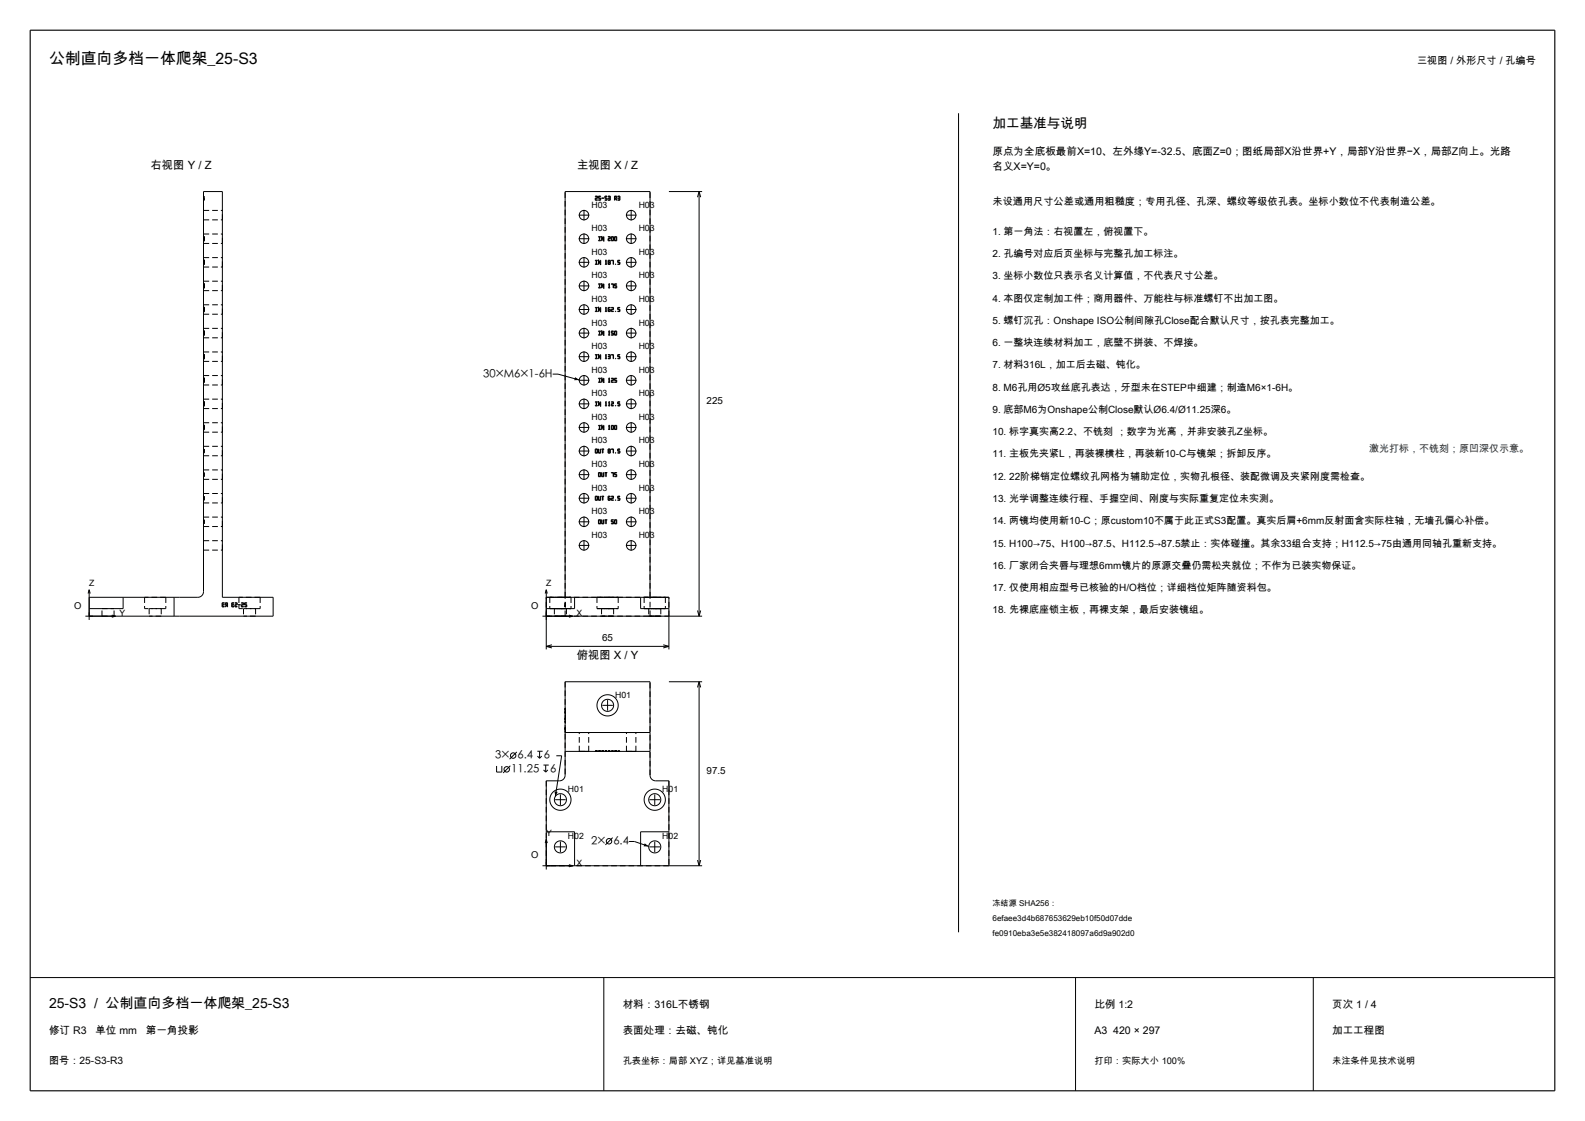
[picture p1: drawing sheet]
<svg xmlns="http://www.w3.org/2000/svg" width="420mm" height="297mm" viewBox="0 0 420 297" stroke-linecap="round" stroke-linejoin="round" font-family="sans-serif">
<path d="M8 8h404v281h-404z" fill="none" stroke="#000" stroke-width=".3"/>
<g fill="none" stroke="#000" stroke-width=".26">
<path d="M254 30v217M153.3 57h2.8M154.7 55.6v2.8M157.7 52h.6v.6h-.5v.3l.5 .2h-.6v-.6h.5v-.5zM158.6 52h.6h-.5v.5h.5v.6h-.6l.5-.2v-.3h-.5zM159.4 52.5l.6 .1zM160.3 52h.6h-.5v.5h.5v.6h-.6l.5-.2v-.3h-.5zM161.1 52h.6v1.1h-.6l.5-.2v-.3h-.5l.5-.1v-.5zM162.8 52h.6v.6h-.3l.3 .5-.4-.5-.2 .5zM162.9 52h.4v.5h-.4zM163 52.4l.1 .1M163.7 52h.6v1.1h-.6l.5-.2v-.3h-.5l.5-.1v-.5z"/>
<path d="M165.9 57h2.7M167.3 55.6v2.8M177.2 50.8h8.8M185.2 50.8v112.4M185.2 50.8l-.4 1.5M185.2 50.8l.5 1.5M153.3 75.7h2.8M153.3 69.5h2.8M153.3 63.3h2.8M154.7 61.9v2.8M154.7 68.1v2.8M154.7 74.3v2.8"/>
<path d="M157.7 69h.6l-.2 .1v.8l.2 .2h-.6l.3-.2v-.8zM158.6 75.2h.6l-.3 .1v.9l.3 .1h-.6l.2-.1v-.9zM158.6 68.8l.5 1 .1-.8v1.2l-.5-1-.1 .9zM158.6 62.7h.6l-.3 .1v.9l.3 .1h-.6l.2-.1v-.9zM159.4 75l.5 1 .1-.8v1.3l-.5-1-.1 .8zM159.4 62.5l.5 1 .1-.8v1.3l-.5-1-.1 .8zM160.6 68.8v1.1l.2 .2h-.4l.1-.2-.1-.7zM161.1 62.7h.6v.6h-.5v.4l.5 .1h-.6v-.6h.5v-.4zM161.1 69h.6v1.1h-.6zM161.2 69.1h.4v.4h-.4zM161.2 69.5h.4v.4h-.4zM161.5 75.1v1.1l.1 .1h-.4l.2-.1-.1-.8z"/>
<path d="M162 62.7h.6v1.1h-.6zM162 69h.6v1.1l-.1-1zM162 75.2h.6v1.1l-.1-1zM162.1 62.8h.4v.9h-.4zM162.8 62.7h.6v1.1h-.6zM162.8 75.2h.6l-.5 .1v.4h.5v.6h-.6l.5-.1v-.4h-.5zM162.9 62.8h.4v.9h-.4zM163.1 69.9l.1 .2zM163.7 69h.6l-.5 .1v.4h.5v.6h-.6l.5-.2v-.4h-.5zM165.9 75.7h2.7M165.9 69.5h2.7M165.9 63.3h2.7"/>
<path d="M167.3 61.9v2.8M167.3 68.1v2.8M167.3 74.3v2.8M146.5 99.1h1.4l5.6 1.6M153.3 94.5h2.8M153.3 88.2h2.8M153.3 82h2.8M154.7 80.6v2.8M154.7 86.8v2.8M154.7 93.1v2.8M154.7 99.4v2.8M157.7 93.9h.6l-.2 .2v.8l.2 .1h-.6l.3-.1v-.8z"/>
<path d="M157.7 81.5h.6h-.2v1h.2h-.6h.3v-1zM158.6 93.8l.5 1 .1-.9v1.3l-.5-1-.1 .8zM158.6 87.7h.6l-.3 .1v.9l.3 .1h-.6l.2-.1v-.9zM158.6 81.3l.5 1 .1-.8v1.2l-.5-1-.1 .8zM159.4 87.5l.5 1 .1-.8v1.3l-.5-1-.1 .8zM160.6 93.8v1.1l.2 .1h-.4l.1-.1-.1-.7zM160.6 81.3v1.2h.2h-.4h.1l-.1-.8zM161.1 81.5h.6h-.5v.4h.5v.6h-.6zM161.1 93.9h.6v1.1h-.6l.5-.1v-.4h-.5h.5v-.4zM161.2 82h.4v.5h-.4zM161.5 87.6v1.1l.1 .1h-.4l.2-.1-.1-.8zM162 81.5h.6v.5h-.5v.5h.5h-.6v-.6h.5v-.4z"/>
<path d="M162 87.7h.6l-.5 .1v.4h.5v.6h-.6l.5-.1v-.4h-.5zM162 93.9h.6v1.1l-.1-.9zM162.8 87.7h.6v1.1h-.6zM162.9 87.8h.4v.9h-.4zM163.1 82.5h.1zM163.1 94.9l.1 .1zM163.7 81.5h.6h-.5v.4h.5v.6h-.6h.5v-.5h-.5zM163.7 93.9h.6l-.5 .2v.4h.5v.5h-.6l.5-.1v-.4h-.5zM165.9 94.5h2.7M165.9 88.2h2.7M165.9 82h2.7M167.3 80.6v2.8"/>
<path d="M167.3 86.8v2.8M167.3 93.1v2.8M167.3 99.4v2.8M153.3 119.5h2.8M153.3 113.3h2.8M153.3 107h2.8M153.3 100.8h2.8M154.7 105.6v2.8M154.7 111.9v2.8M154.7 118.1v2.8M157.7 118.9h.6v1.1h-.6zM157.7 106.5h.6h-.2v.9l.2 .2h-.6l.3-.2v-.9z"/>
<path d="M157.8 119.1h.4v.9h-.4zM158.6 118.9l.1 1.1h.4l.1-1.1v1.1h-.6zM158.6 112.7h.6l-.3 .1v.9l.3 .1h-.6l.2-.1v-.9zM158.6 106.3l.5 1 .1-.8v1.2l-.5-1-.1 .9zM158.6 100.2h.6l-.3 .1v.9l.3 .1h-.6l.2-.1v-.9zM159.4 118.9h.6l-.2 .2v.9l-.1-.9zM159.4 112.5l.5 1 .1-.8v1.3l-.5-1-.1 .8zM159.4 100l.5 1 .1-.8v1.3l-.5-1-.1 .8zM160.6 106.3v1.1l.2 .2h-.4l.1-.2-.1-.7zM161.1 118.9h.6v1.1h-.6zM161.2 119.1h.4v.4h-.4zM161.2 119.5h.4v.5h-.4z"/>
<path d="M161.5 100.1v1.1l.1 .1h-.4l.2-.1-.1-.8zM161.5 106.3v1.1l.1 .2h-.4l.2-.2-.1-.7zM161.5 112.6v1.1l.1 .1h-.4l.2-.1-.1-.8zM162 100.2h.6v.6h-.5v.4l.5 .1h-.6v-.6h.5v-.4zM162 106.5h.6v.6h-.5v.3l.5 .2h-.6v-.7h.5v-.4zM162 112.7h.6v1.1h-.6zM162 118.9h.6v1.1l-.1-.9zM162.1 112.8h.4v.9h-.4zM162.8 100.2h.6l-.5 .1v.4h.5v.6h-.6l.5-.1v-.4h-.5zM162.8 112.7h.6v1.1h-.6zM162.9 112.8h.4v.9h-.4zM163.1 107.4l.1 .2z"/>
<path d="M163.1 120h.1zM163.7 106.5h.6h-.5v.4h.5v.7h-.6l.5-.2v-.3h-.5zM163.7 118.9h.6l-.5 .2v.4h.5v.5h-.6h.5v-.5h-.5zM165.9 119.5h2.7M165.9 113.3h2.7M165.9 107h2.7M165.9 100.8h2.7M167.3 105.6v2.8M167.3 111.9v2.8M167.3 118.1v2.8M153.3 132h2.8M153.3 138.3h2.8"/>
<path d="M153.3 125.7h2.8M154.7 124.3v2.8M154.7 130.6v2.8M154.7 136.9v2.8M157.7 131.4h.6v1.1h-.6zM157.8 131.6h.4v.9h-.4zM158.6 137.7h.6v1.1h-.6zM158.6 131.4l.1 1.1h.4l.1-1.1v1.1h-.6zM158.6 125.2h.6v1.1h-.6zM158.7 125.3h.4v.9h-.4zM158.7 137.8h.4v.9h-.4zM159.4 137.7l.1 1h.4l.1-1v1.1h-.6z"/>
<path d="M159.4 131.4h.6l-.2 .2v.9l-.1-.9zM159.4 125.2l.1 1h.4l.1-1v1.1h-.6zM160.3 137.7h.6l-.3 .1v1l-.1-1zM160.3 125.2h.6l-.3 .1v1l-.1-1zM161.1 131.4h.6l-.5 .2v.3h.5v.6h-.6zM161.2 132.1h.4v.4h-.4zM162 137.7h.6l-.5 .1v.4h.5v.6h-.6l.5-.1v-.4h-.5zM162 131.4h.6v.7h-.5v.4h.5h-.6v-.6h.5v-.3zM162 125.2h.6v1.1l-.1-1zM162.8 137.7h.6v1.1h-.6zM162.8 125.2h.6l-.5 .1v.4h.5v.6h-.6l.5-.1v-.4h-.5zM162.9 137.8h.4v.9h-.4z"/>
<path d="M163.1 132.5h.1zM163.7 131.4h.6l-.5 .2v.3h.5v.6h-.6h.5v-.4h-.5zM165.9 132h2.7M165.9 138.3h2.7M165.9 125.7h2.7M167.3 124.3v2.8M167.3 130.6v2.8M167.3 136.9v2.8M23.6 158.2h22.5M23.6 156.2v8.1M23.6 156.2l-.3 1.1M23.6 156.2l.3 1.1"/>
<path d="M32.6 158.2v3.1h-9M46.1 158.2h6.7l.8-.5 .3-.8v-106.1h5v107.4h13.5v5h-26.3M46.1 158.2v5M144.8 158.2h32.4v13.8M144.8 156.2v15.8M144.8 156.2l-.3 1.1M144.8 156.2l.2 1.1M149.8 158.2v-107.4h22.4v107.4M152.3 158.2v3.1h-7.5M153.3 144.5h2.8M154.7 143.1v2.8M165.9 144.5h2.7"/>
<path d="M167.3 143.1v2.8M169.7 158.2v3.1h7.5M22.6 163.2h23.5M29.6 163l1 .2-1 .3M143.7 163.2h42.3M144.8 171.3h32.4M144.8 171.3l1.4 .4M146.2 170.8l-1.4 .5M150.7 163l1.1 .2-1.1 .3M175.8 170.8l1.4 .5M177.2 171.3l-1.4 .4M184.8 161.8l.4 1.4"/>
<path d="M185.7 161.8l-.5 1.4M136.9 199.2l-1.9 1.9M142.4 199h1.4M143 199v1.9M149.8 199.1v6.3l-.3 .8-.5 .4-.6 .3h-3.6v23.5M149.8 199.1v-18.5h22.4v18.5M149.8 194.1h22.4M149.8 199.1h22.4M159.6 186.9h2.8M161 185.5v2.8M172.2 199.1v6.3l.3 .8 .5 .4 .6 .3h3.6v22.5M177.2 180.6h8.8"/>
<path d="M185.2 180.6v48.8M185.2 180.6l-.4 1.5M185.2 180.6l.5 1.5M131.6 202.9v1.7h1.4v-1.7M135.2 202.9l-1.9 1.9M142.4 200.3l.6 .6M143.6 200.3l-.6 .6M144 202.7h1.4M144 204l.6 .6M144.6 202.7v1.9M145.2 204l-.6 .6M147.1 211.9h2.8"/>
<path d="M147.4 200.2h1.4l-1.6 10.8M148.5 210.5v2.8M172.1 211.9h2.8M173.5 210.5v2.8M143.7 229.4h42.3M144.5 223.4l.3-1 .2 1M144.8 220.4h7.5v9M147.1 224.4h2.8M148.5 223v2.8M150.7 229.1l1.1 .3-1.1 .3M162.3 221.9l-1.9 1.9M166.7 222.9h1.4l3.8 1.3"/>
<path d="M172.1 224.4h2.8M173.5 223v2.8M177.2 220.4h-7.5v9M184.8 227.9l.4 1.5M185.7 227.9l-.5 1.5M8 259h404M160 259v30M285 259v30M348 259v30"/>
<circle cx="154.7" cy="57" r="1.25"/>
<circle cx="167.3" cy="57" r="1.25"/>
<circle cx="154.7" cy="63.3" r="1.25"/>
<circle cx="154.7" cy="69.5" r="1.25"/>
<circle cx="154.7" cy="75.8" r="1.25"/>
<circle cx="167.2" cy="63.3" r="1.25"/>
<circle cx="167.2" cy="69.5" r="1.25"/>
<circle cx="167.3" cy="75.8" r="1.25"/>
<circle cx="154.7" cy="82" r="1.25"/>
<circle cx="154.7" cy="94.5" r="1.25"/>
<circle cx="154.7" cy="88.2" r="1.25"/>
<circle cx="167.2" cy="82" r="1.25"/>
<circle cx="167.2" cy="88.2" r="1.25"/>
<circle cx="167.2" cy="94.5" r="1.25"/>
<circle cx="154.7" cy="113.3" r="1.25"/>
<circle cx="154.7" cy="100.7" r="1.25"/>
<circle cx="154.7" cy="119.5" r="1.25"/>
<circle cx="154.7" cy="107" r="1.25"/>
<circle cx="167.2" cy="119.5" r="1.25"/>
<circle cx="167.2" cy="113.3" r="1.25"/>
<circle cx="167.2" cy="100.7" r="1.25"/>
<circle cx="167.3" cy="107" r="1.25"/>
<circle cx="154.7" cy="138.2" r="1.25"/>
<circle cx="154.7" cy="132" r="1.25"/>
<circle cx="154.7" cy="125.7" r="1.25"/>
<circle cx="167.2" cy="138.2" r="1.25"/>
<circle cx="167.2" cy="132" r="1.25"/>
<circle cx="167.3" cy="125.7" r="1.25"/>
<circle cx="154.7" cy="144.5" r="1.25"/>
<circle cx="167.3" cy="144.5" r="1.25"/>
<circle cx="161" cy="186.9" r="2.81"/>
<circle cx="161" cy="186.9" r="1.6"/>
<circle cx="134.3" cy="203.8" r=".72"/>
<circle cx="136" cy="200.2" r=".72"/>
<circle cx="148.5" cy="211.9" r="2.81"/>
<circle cx="148.5" cy="211.9" r="1.6"/>
<circle cx="173.5" cy="211.9" r="1.6"/>
<circle cx="173.5" cy="211.9" r="2.81"/>
<circle cx="148.5" cy="224.4" r="1.6"/>
<circle cx="161.4" cy="222.9" r=".72"/>
<circle cx="173.5" cy="224.4" r="1.6"/>
</g>
<g fill="none" stroke="#000" stroke-width=".26" stroke-dasharray="1.5 .8" stroke-linecap="butt">
<path d="M53.9 58.2v-2.5M53.9 52v1.1M53.9 53.1v-.2M53.9 52.9v-.3M53.9 52.6v-.1M53.9 52.5v-.5M53.9 52.6v.4M53.9 53v.1M53.9 53.1v-.5M53.9 52.6v.5M53.9 52v.6M53.9 52.5v.6"/>
<path d="M53.9 58.2h5M53.9 52h.1M53.9 53.1h.1M53.9 52.9h.1M53.9 52.5h.1M53.9 52.6h.1M53.9 53h.1M53.9 52.4v.1M53.9 52.4h.1M53.9 55.7h5M54 52v1.1M54 53.1v-.2"/>
<path d="M54 52.5v-.5M54 52.9v-.3M54 52.6v-.1M54 52.6v.4M54 53v.1M54 52v.6M54 53.1v-.5M54 52.6v.5M54 52.5v.6M54 52.4v.1M58.9 58.2v-2.5M53.9 77v-2.5"/>
<path d="M53.9 70.7v-2.4M53.9 64.5v-2.5M53.9 75.3v.4M53.9 75.7v.6M53.9 76.3v-.1M53.9 76.2v-.4M53.9 75.8v-.6M53.9 75.2v.1M53.9 75.2v1.1M53.9 76.3v-1M53.9 76.2v-.8M53.9 75.4v.1"/>
<path d="M53.9 75.5v-.1M53.9 75.4v-.3M53.9 75.1v1.1M53.9 69.1v.4M53.9 69.5v.6M53.9 70.1v-.2M53.9 69.9v-.4M53.9 69.5v-.5M53.9 69v.1M53.9 63.8v-1.1M53.9 69v1.1M53.9 70.1v-1"/>
<path d="M53.9 62.7v.6M53.9 63.3v.4M53.9 63.7v.1M53.9 63.8v-.6M53.9 63.2v-.4M53.9 62.8v-.1M53.9 76.3v-1.3M53.9 75v1M53.9 76v-.8M53.9 75.2v1.3M53.9 76.5v-1M53.9 75.5v.8"/>
<path d="M53.9 76.2v-.9M53.9 69.9v-.7M53.9 69.2v-.4M53.9 68.8v1.1M53.9 63.8v-1.3M53.9 62.5v1M53.9 63.5v-.8M53.9 62.7v1.3M53.9 64v-1M53.9 63v.8M53.9 70.1v-1.3M53.9 68.8v1"/>
<path d="M53.9 69.8v-.8M53.9 69v1.2M53.9 70.2v-1M53.9 69.2v.9M53.9 69.9v-.8M53.9 63.7v-.9M53.9 77h5M53.9 70.7h5M53.9 64.5h5M53.9 75.3h.1M53.9 75.2h.1M53.9 75.7h.1"/>
<path d="M53.9 75.8h.1M53.9 76.3h.1M53.9 76.2h.1M53.9 75.1h.1M53.9 75.4h.1M53.9 75.5h.1M53.9 69.1h.1M53.9 69h.1M53.9 69.5h.1M53.9 70.1h.1M53.9 69.9h.1M53.9 63.8h.1"/>
<path d="M53.9 62.7h.1M53.9 62.8h.1M53.9 63.3h.1M53.9 63.2h.1M53.9 63.7h.1M53.9 75h.1M53.9 76h.1M53.9 76.5h.1M53.9 68.8h.1M53.9 69.2h.1M53.9 62.5h.1M53.9 63.5h.1"/>
<path d="M53.9 63h.1M53.9 64h.1M53.9 69.8h.1M53.9 70.2h.1M53.9 74.5h5M53.9 68.3h5M53.9 62h5M54 75.2v.1M54 75.3v.4M54 75.8v-.6M54 75.7v.6M54 76.2v-.4"/>
<path d="M54 76.3v-.1M54 75.2v1.1M54 76.3v-1M54 75.1v1.1M54 75.4v-.3M54 75.5v-.1M54 75.4v.1M54 76.2v-.8M54 69v.1M54 69.1v.4M54 69.5v-.5M54 69.5v.6"/>
<path d="M54 69.9v-.4M54 70.1v-.2M54 62.7v1.1M54 69v1.1M54 70.1v-1M54 62.8v-.1M54 62.7v.6M54 63.2v-.4M54 63.3v.4M54 63.8v-.6M54 63.7v.1M54 76.3v-1.3"/>
<path d="M54 75v1M54 75.5v.8M54 76v-.8M54 76.5v-1M54 75.2v1.3M54 75.3v.9M54 68.8v1.1M54 69.2v-.4M54 69.9v-.7M54 63.8v-1.3M54 62.5v1M54 63v.8"/>
<path d="M54 63.5v-.8M54 64v-1M54 62.7v1.3M54 70.1v-1.3M54 68.8v1M54 69.2v.9M54 69.8v-.8M54 70.2v-1M54 69v1.2M54 69.1v.8M54 62.8v.9M58.9 77v-2.5"/>
<path d="M58.9 70.7v-2.4M58.9 64.5v-2.5M53.9 95.8v-2.6M53.9 89.5v-2.5M53.9 83.3v-2.5M53.9 94.1v.4M53.9 94.5v.5M53.9 95v-.1M53.9 94.9v-.4M53.9 94.5v-.6M53.9 93.9v.2M53.9 88.8v-1.1"/>
<path d="M53.9 81.5v.4M53.9 81.9v.6M53.9 82.5v-.5M53.9 82v-.5M53.9 93.9v1.1M53.9 95v-.9M53.9 87.8v.4M53.9 88.2v.6M53.9 88.8v-.1M53.9 88.7v-.4M53.9 88.3v-.6M53.9 87.7v.1"/>
<path d="M53.9 88.7v-.8M53.9 87.9v.1M53.9 88v-.1M53.9 87.9v-.3M53.9 87.6v1.1M53.9 82.5v-1M53.9 94.9v-.7M53.9 94.2v-.4M53.9 93.8v1.1M53.9 88.8v-1.3M53.9 87.5v1M53.9 88.5v-.8"/>
<path d="M53.9 87.7v1.3M53.9 89v-1M53.9 88v.8M53.9 82.5v-.8M53.9 81.7v-.4M53.9 81.3v1.2M53.9 95v-1.2M53.9 93.8v1M53.9 94.8v-.9M53.9 93.9v1.3M53.9 95.2v-1M53.9 94.2v.8"/>
<path d="M53.9 88.7v-.9M53.9 94.9v-.8M53.9 82.5v-1.2M53.9 81.3v1M53.9 82.3v-.8M53.9 81.5v1.2M53.9 82.7v-1M53.9 81.7v.8M53.9 95.8h5M53.9 89.5h5M53.9 83.3h5M53.9 94.1h.1"/>
<path d="M53.9 93.9h.1M53.9 94.5h.1M53.9 95h.1M53.9 94.9h.1M53.9 88.8h.1M53.9 87.7h.1M53.9 81.5h.1M53.9 81.9h.1M53.9 82h.1M53.9 82.5h.1M53.9 87.8h.1M53.9 88.2h.1"/>
<path d="M53.9 88.3h.1M53.9 88.7h.1M53.9 87.6h.1M53.9 87.9h.1M53.9 88h.1M53.9 93.8h.1M53.9 94.2h.1M53.9 87.5h.1M53.9 88.5h.1M53.9 89h.1M53.9 81.3h.1M53.9 81.7h.1"/>
<path d="M53.9 94.8h.1M53.9 95.2h.1M53.9 82.3h.1M53.9 82.7h.1M53.9 99.5h5M53.9 93.2h5M53.9 87h5M53.9 80.8h5M54 93.9v.2M54 94.1v.4M54 94.5v-.6M54 94.5v.5"/>
<path d="M54 94.9v-.4M54 95v-.1M54 87.7v1.1M54 81.5v.4M54 82v-.5M54 81.9v.6M54 82.5v-.5M54 93.9v1.1M54 95v-.9M54 87.7v.1M54 87.8v.4M54 88.3v-.6"/>
<path d="M54 88.2v.6M54 88.7v-.4M54 88.8v-.1M54 87.6v1.1M54 87.9v-.3M54 88v-.1M54 87.9v.1M54 88.7v-.8M54 82.5v-1M54 93.8v1.1M54 94.2v-.4M54 94.9v-.7"/>
<path d="M54 88.8v-1.3M54 87.5v1M54 88v.8M54 88.5v-.8M54 89v-1M54 87.7v1.3M54 81.3v1.2M54 81.7v-.4M54 82.5v-.8M54 95v-1.2M54 93.8v1M54 94.2v.8"/>
<path d="M54 94.8v-.9M54 95.2v-1M54 93.9v1.3M54 87.8v.9M54 94.1v.8M54 82.5v-1.2M54 81.3v1M54 81.7v.8M54 82.3v-.8M54 82.7v-1M54 81.5v1.2M54 81.5v1"/>
<path d="M58.9 95.8v-2.6M58.9 89.5v-2.5M58.9 83.3v-2.5M53.9 114.5v-2.5M53.9 108.2v-2.4M53.9 102v-2.5M53.9 119.1v.4M53.9 119.5v.5M53.9 120v-.5M53.9 119.5v-.6M53.9 118.9v.2M53.9 113.8v-1.1"/>
<path d="M53.9 106.5v.4M53.9 106.9v.7M53.9 107.6v-.2M53.9 107.4v-.3M53.9 107.1v-.6M53.9 100.3v.4M53.9 100.7v.6M53.9 101.3v-.1M53.9 101.2v-.4M53.9 100.8v-.6M53.9 100.2v.1M53.9 118.9v1.1"/>
<path d="M53.9 113.7v.1M53.9 113.7v-.8M53.9 112.9v.1M53.9 113v-.1M53.9 112.9v-.3M53.9 112.6v1.1M53.9 107.4v-.7M53.9 106.7v-.4M53.9 106.3v1.1M53.9 101.2v-.8M53.9 100.4v.1M53.9 100.5v-.1"/>
<path d="M53.9 100.4v-.3M53.9 100.1v1.1M53.9 113.8v-1.3M53.9 112.5v1M53.9 113.5v-.8M53.9 112.7v1.3M53.9 114v-1M53.9 113v.8M53.9 101.3v-1.3M53.9 100v1M53.9 101v-.8M53.9 100.2v1.3"/>
<path d="M53.9 101.5v-1M53.9 100.5v.8M53.9 113.7v-.9M53.9 112.8v-.1M53.9 107.6v-1.3M53.9 106.3v1M53.9 107.3v-.8M53.9 106.5v1.2M53.9 107.7v-1M53.9 106.7v.9M53.9 101.2v-.9M53.9 107.4v-.9"/>
<path d="M53.9 114.5h5M53.9 108.2h5M53.9 102h5M53.9 119.1h.1M53.9 118.9h.1M53.9 119.5h.1M53.9 120h.1M53.9 113.8h.1M53.9 112.7h.1M53.9 106.5h.1M53.9 106.9h.1M53.9 107.1h.1"/>
<path d="M53.9 107.6h.1M53.9 107.4h.1M53.9 100.3h.1M53.9 100.2h.1M53.9 100.7h.1M53.9 100.8h.1M53.9 101.3h.1M53.9 101.2h.1M53.9 113.7h.1M53.9 112.6h.1M53.9 112.9h.1M53.9 113h.1"/>
<path d="M53.9 106.3h.1M53.9 106.7h.1M53.9 100.1h.1M53.9 100.4h.1M53.9 100.5h.1M53.9 112.5h.1M53.9 113.5h.1M53.9 114h.1M53.9 100h.1M53.9 101h.1M53.9 101.5h.1M53.9 112.8h.1"/>
<path d="M53.9 107.3h.1M53.9 107.7h.1M53.9 120v-.9M53.9 118.3h5M53.9 112h5M53.9 105.8h5M54 118.9v.2M54 119.1v.4M54 119.5v-.6M54 119.5v.5M54 120v-.5M54 112.7v1.1"/>
<path d="M54 106.5v.4M54 107.1v-.6M54 106.9v.7M54 107.4v-.3M54 107.6v-.2M54 100.2v.1M54 100.3v.4M54 100.8v-.6M54 100.7v.6M54 101.2v-.4M54 101.3v-.1M54 118.9v1.1"/>
<path d="M54 112.6v1.1M54 113.7v.1M54 112.9v-.3M54 113v-.1M54 112.9v.1M54 113.7v-.8M54 106.3v1.1M54 106.7v-.4M54 107.4v-.7M54 100.1v1.1M54 100.4v-.3M54 100.5v-.1"/>
<path d="M54 100.4v.1M54 101.2v-.8M54 113.8v-1.3M54 112.5v1M54 113v.8M54 113.5v-.8M54 114v-1M54 112.7v1.3M54 101.3v-1.3M54 100v1M54 100.5v.8M54 101v-.8"/>
<path d="M54 101.5v-1M54 100.2v1.3M54 112.8v.9M54 112.7v.1M54 107.6v-1.3M54 106.3v1M54 106.7v.9M54 107.3v-.8M54 107.7v-1M54 106.5v1.2M54 100.3v.9M54 106.5v.9"/>
<path d="M54 120v-.9M58.9 114.5v-2.5M58.9 108.2v-2.4M58.9 102v-2.5M53.9 139.5v-2.5M53.9 133.3v-2.5M53.9 127v-2.5M53.9 120.8v-2.5M53.9 138.8v-1.1M53.9 131.6v.3M53.9 131.9v.6M53.9 132.5v-.4"/>
<path d="M53.9 132.1v-.7M53.9 131.4v.2M53.9 125.3v.4M53.9 125.7v.6M53.9 126.3v-.1M53.9 126.2v-.4M53.9 125.8v-.6M53.9 125.2v.1M53.9 137.8v.4M53.9 138.2v.6M53.9 138.8v-.1M53.9 138.7v-.4"/>
<path d="M53.9 138.3v-.6M53.9 137.7v.1M53.9 125.2v1.1M53.9 126.3v-1M53.9 132.5v-1.1M53.9 137.8v1M53.9 137.7v1M53.9 131.6v.9M53.9 125.2v1M53.9 131.4v1.1M53.9 139.5h5M53.9 133.3h5"/>
<path d="M53.9 127h5M53.9 120.8h5M53.9 138.8h.1M53.9 137.7h.1M53.9 131.6h.1M53.9 131.4h.1M53.9 131.9h.1M53.9 132.1h.1M53.9 132.5h.1M53.9 125.3h.1M53.9 125.2h.1M53.9 125.7h.1"/>
<path d="M53.9 125.8h.1M53.9 126.3h.1M53.9 126.2h.1M53.9 137.8h.1M53.9 138.2h.1M53.9 138.3h.1M53.9 138.7h.1M53.9 138.7v-.9M53.9 126.2v-.9M53.9 132.5v-.9M53.9 137h5M53.9 130.8h5"/>
<path d="M53.9 124.5h5M54 137.7v1.1M54 131.4v.2M54 131.6v.3M54 132.1v-.7M54 131.9v.6M54 132.5v-.4M54 125.2v.1M54 125.3v.4M54 125.8v-.6M54 125.7v.6M54 126.2v-.4"/>
<path d="M54 126.3v-.1M54 137.7v.1M54 137.8v.4M54 138.3v-.6M54 138.2v.6M54 138.7v-.4M54 138.8v-.1M54 125.2v1.1M54 126.3v-1M54 132.5v-1.1M54 137.8v1M54 137.7v1"/>
<path d="M54 131.6v.9M54 125.2v1M54 131.4v1.1M54 138.7v-.9M54 126.2v-.9M54 132.5v-.9M58.9 139.5v-2.5M58.9 133.3v-2.5M58.9 127v-2.5M58.9 120.8v-2.5M38.3 158.2v3.1M43.9 158.2h-5.6"/>
<path d="M43.9 158.2v3.1M53.9 145.7v-2.5M53.9 145.7h5M53.9 143.2h5M58.8 159.7v1.1M58.8 159.7h.7M58.9 145.7v-2.5M59 159.8h.5M59 159.8v.4M59.5 159.7v.1M59.7 159.7h.6M59.8 159.8h.4"/>
<path d="M60.2 159.8v.4M61.4 159.7v1.1M61.4 159.7h.6M61.5 159.8h.5M61.5 159.8v.4M62 159.7v.1M62.3 159.8v-.1M62.7 159.8h-.4M62.9 159.7h-.6M62.9 159.7v.6M63.3 158.2v3.1M64 159.8v-.1"/>
<path d="M64.4 159.8h-.4M64.6 159.7h-.6M64.6 159.7v.6M64.8 159.7h.6M64.9 159.8h.5M64.9 159.8v.4M65.4 159.7v.1M68.9 158.2h-5.6M68.9 158.2v3.1M144.8 158.2h3.4M145.7 158.2h2.8M145.7 158.2v3.1"/>
<path d="M148.2 158.2h1.6M148.5 158.2h2.8M149.8 158.2h22.4M149.8 158.2v-107.4M149.8 159.7v.1M149.8 159.8v.4M149.8 159.7h.1M149.8 159.8h.1M149.9 159.7v.6M149.9 159.8v-.1M151.3 158.2h-5.6M151.3 158.2v3.1"/>
<path d="M158.2 158.2h2.8M158.2 158.2v3.1M161 158.2h2.8M163.8 158.2h-5.6M163.8 158.2v3.1M170.7 158.2h2.8M170.7 158.2v3.1M172.2 158.2h1.6M172.2 158.2v-107.4M173.5 158.2h2.8M173.8 158.2h3.4M176.3 158.2h-5.6"/>
<path d="M176.3 158.2v3.1M27 163.2h3.2M27 161.3h3.2M27 163.2v-1.9M30.2 163.2v-1.9M39.5 161.3v1.9M42.7 163.2h-3.2M42.7 161.3v1.9M42.7 161.3h-3.2M43.9 161.3h-5.6M58.8 160.8h.7M59 160.2h.5"/>
<path d="M59 160.3h.5M59 160.3v.4M59 160.7h.5M59.5 160.2v.1M59.5 160.7v.1M59.7 160.3v-.6M59.8 160.8h-.1M59.8 160.2v-.4M60 160.3l-.3 .5M60 160.3h-.3M60.1 160.2h-.3M60.1 160.3l-.3 .5"/>
<path d="M60.2 160.3v.5M60.2 160.3h-.1M60.2 160.2h-.1M60.3 160.8v-1.1M60.3 160.8h-.1M61.4 160.8h.6M61.5 160.2h.5M61.5 160.3h.5M61.5 160.3v.4M61.5 160.7h.5M62 160.2v.1M62 160.7v.1"/>
<path d="M62.3 160.2h.4M62.3 160.8h.6M62.3 160.8v-.6M62.4 160.3v.4M62.4 160.7h.5M62.7 160.2v-.4M62.9 160.3h-.5M62.9 160.7v.1M63.1 160.3v-.1M63.1 160.3h.6M63.7 160.2h-.6M63.7 160.2v.1"/>
<path d="M64 160.2h.4M64 160.8h.6M64 160.8v-.6M64.1 160.3v.4M64.1 160.7h.5M64.4 160.2v-.4M64.5 161.3v1.9M64.6 160.3h-.5M64.6 160.7v.1M64.8 160.3v-.6M64.8 160.8v-.1M64.9 160.2h.5"/>
<path d="M65.3 160.3h-.5M65.3 160.7h-.5M65.3 160.7v-.4M65.4 160.2v.6M65.4 160.8h-.6M67.7 163.2h-3.2M67.7 161.3v1.9M67.7 161.3h-3.2M68.9 161.3h-5.6M144.8 163.2v-5M144.8 163.2h3.4M145.7 161.3h2.8"/>
<path d="M146.9 163.2h1.6M146.9 161.3h1.6M146.9 161.3v1.9M148.2 163.2h1.6M148.5 163.2h1.6M148.5 161.3h2.8M148.5 161.3h1.6M149.8 163.2v-5M149.8 163.2h22.4M149.8 160.3v-.6M149.8 160.2v.6M149.8 160.8v-.1"/>
<path d="M149.8 160.7v-.4M149.8 160.3v-.1M149.8 160.3v.5M149.8 160.8v-1.1M149.8 160.3h.1M149.8 160.2h.1M149.8 160.8h.1M149.8 160.7h.1M149.9 160.2v-.4M149.9 160.8v-.6M149.9 160.7v.1M149.9 160.3v.4"/>
<path d="M149.9 160.2v.1M149.9 160.8v-.5M149.9 160.3v.5M149.9 160.8v-1.1M150.1 163.2h-3.2M150.1 161.3h-3.2M150.1 161.3v1.9M151.3 161.3h-5.6M158.2 161.3h2.8M159.4 163.2h1.6M159.4 161.3h1.6M159.4 161.3v1.9"/>
<path d="M161 163.2h1.6M161 161.3h1.6M161 161.3h2.8M162.6 163.2h-3.2M162.6 161.3h-3.2M162.6 161.3v1.9M163.8 161.3h-5.6M170.7 161.3h2.8M171.9 163.2h1.6M171.9 161.3h1.6M171.9 161.3v1.9M172.2 163.2h1.6"/>
<path d="M172.2 163.2v-5M173.5 163.2h1.6M173.5 161.3h2.8M173.5 161.3h1.6M173.8 163.2h3.4M175.1 163.2h-3.2M175.1 161.3h-3.2M175.1 161.3v1.9M176.3 161.3h-5.6M177.2 163.2v-5M149.8 180.6v24.8M149.8 187.7v.5"/>
<path d="M149.8 188.2v-.6M149.8 188.1v-.5M149.8 189.1v-.5M149.8 188.4v.7M149.8 188.4v.5M149.8 189.3v.6M149.8 190.8v-.5M149.8 190.1v.7M149.8 190.1v.5M149.8 192.9v.3M149.8 193.2v.1M149.8 193v.3"/>
<path d="M149.8 193.3v-.6M149.8 192.7v.1M149.8 192.8v.1M149.8 191.6v-.6M149.8 191.5v-.5M149.8 194.2v-.7M149.8 194v-.5M149.8 188.2h.1M149.8 187.7h.1M149.8 187.6h.1M149.8 188.1h.1M149.8 188.6h.1"/>
<path d="M149.8 189.1h.1M149.8 188.4h.1M149.8 188.9h.1M149.8 189.9h.1M149.8 189.3h.1M149.8 190.3h.1M149.8 190.8h.1M149.8 190.1h.1M149.8 190.6h.1M149.8 193.2h.1M149.8 192.9h.1M149.8 193.3h.1"/>
<path d="M149.8 193h.1M149.8 192.7h.1M149.8 192.8h.1M149.8 191.6h.1M149.8 191h.1M149.8 191.5h.1M149.8 194.2h.1M149.8 193.5h.1M149.8 194h.1M149.8 193.2v-.3M149.8 192.8v.4M149.8 192.9v-.1"/>
<path d="M149.9 188.2v-.5M149.9 187.6v.6M149.9 188.1v-.5M149.9 188.6v.5M149.9 188.4v.7M149.9 188.9v-.5M149.9 189.3v.6M149.9 190.3v.5M149.9 190.1v.7M149.9 190.6v-.5M149.9 193.2v-.3M149.9 193.3v-.1"/>
<path d="M149.9 193v.3M149.9 193.3v-.3M149.9 192.7v.6M149.9 192.8v-.1M149.9 192.9v-.1M149.9 191.6v-.6M149.9 191.5v-.5M149.9 194.2v-.7M149.9 194v-.5M149.9 192.9v.3M149.9 193.2v-.4M149.9 192.8v.1"/>
<path d="M153.5 194.1h2.5M153.5 199.1h2.5M153.5 199.1v-5M154.7 194.1h-1.2M154.7 199.1h-1.2M156 194.1h-1.3M156 199.1h-1.3M156 199.1v-5M157.7 199.1h.3M157.7 199.1h.5M157.7 199.1v-.1M157.7 199h.3"/>
<path d="M157.8 199.1v-.1M157.8 199h.4M157.8 199.1h.4M158 199.1v-.1M158.1 199.1h.2M158.1 199.1v-.1M158.1 199h.2M158.2 199.1v-.1M158.2 199h-.5M158.3 199.1h-.6M158.3 199.1h-.5M158.3 199.1v-.1"/>
<path d="M158.3 199h-.6M158.3 199h-.5M158.6 199.1h.1M158.6 199.1h.2M158.6 199.1h.5M158.6 199.1v-.1M158.6 199h.1M158.6 199h.2M158.6 199h.5M158.7 199.1h.4M158.7 199.1v-.1M158.7 199h.4"/>
<path d="M158.8 199.1v-.1M158.9 199.1h.3M158.9 199.1v-.1M158.9 199h.3M159.1 199.1h.1M159.1 199.1v-.1M159.1 199h.1M159.2 199.1h-.6M159.2 199.1h-.5M159.2 199.1v-.1M159.2 199h-.6M159.2 199h-.5"/>
<path d="M159.4 199.1h.1M159.4 199.1h.5M159.4 199.1v-.1M159.4 199h.1M159.4 199h.5M159.5 199.1h.4M159.5 199.1v-.1M159.5 199h.4M159.7 199.1h-.3M159.7 199.1v-.1M159.7 199h-.3M159.8 199.1h-.1"/>
<path d="M159.8 199.1v-.1M159.8 199h-.1M159.9 199.1h.1M159.9 199.1v-.1M159.9 199h.1M160 199.1h-.6M160 199.1h-.2M160 199.1h-.5M160 199.1v-.1M160 199h-.6M160 199h-.2M160 199h-.5"/>
<path d="M160.3 199.1h.6M160.3 199.1h.5M160.3 199.1v-.1M160.3 199h.6M160.4 199.1h.1M160.4 199.1v-.1M160.4 199h.1M160.4 199.1h.2M160.4 199h.2M160.5 199.1h-.1M160.5 199.1v-.1M160.5 199h-.1"/>
<path d="M160.5 199.1h-.2M160.5 199h-.2M160.6 199.1h-.1M160.6 199.1h.2M160.6 199.1v-.1M160.6 199h-.1M160.6 199h.2M160.8 199.1h-.4M160.8 199.1v-.1M160.8 199h-.4M160.8 199h-.5M160.9 199.1h-.3"/>
<path d="M160.9 199.1h-.5M160.9 199.1v-.1M160.9 199h-.3M160.9 199h-.5M161.1 199.1h.6M161.1 199.1h.5M161.1 199.1v-.1M161.2 199.1h.2M161.2 199.1v-.1M161.2 199h.5M161.2 199h.2M161.3 199.1h.2"/>
<path d="M161.3 199.1v-.1M161.3 199h.2M161.4 199.1h-.1M161.4 199.1v-.1M161.4 199h-.1M161.5 199.1h.1M161.5 199.1v-.1M161.5 199h.1M161.6 199.1h-.4M161.6 199.1v-.1M161.6 199h-.4M161.6 199h-.5"/>
<path d="M161.7 199.1h-.5M161.7 199.1v-.1M161.7 199h-.6M162 199.1h.5M162 199.1v-.1M162 199h.6M162.1 199.1v-.1M162.1 199h.4M162.1 199.1h.4M162.5 199.1v-.1M162.5 199h-.5M162.6 199.1h-.5"/>
<path d="M162.6 199.1h-.6M162.6 199.1h-.1M162.6 199.1v-.1M162.6 199h-.5M162.6 199h-.1M162.8 199.1h.5M162.8 199.1v-.1M162.9 199.1h-.1M162.9 199.1v-.1M162.9 199h-.1M162.9 199h.4M162.9 199h.1"/>
<path d="M162.9 199.1h.4M162.9 199.1h.1M163 199.1h-.1M163 199.1v-.1M163 199h-.1M163 199h.1M163 199.1h.1M163.1 199.1h.1M163.1 199.1v-.1M163.1 199h.1M163.1 199h.2M163.1 199.1h.2"/>
<path d="M163.1 199.1h.3M163.1 199h.3M163.2 199.1v-.1M163.3 199.1v-.1M163.3 199h-.5M163.4 199.1h-.4M163.4 199.1v-.1M163.4 199h-.4M163.4 199.1h-.6M163.4 199.1h-.5M163.4 199.1h-.3M163.4 199h-.6"/>
<path d="M163.4 199h-.5M163.4 199h-.3M163.7 199.1h.5M163.7 199.1v-.1M163.7 199h.6M163.8 199.1v-.1M164.2 199.1v-.1M164.2 199h-.5M164.3 199.1h-.5M164.3 199.1h-.6M164.3 199.1v-.1M164.3 199h-.5"/>
<path d="M166 194.1h2.5M166 199.1h2.5M166 199.1v-5M167.3 194.1h-1.3M167.3 199.1h-1.3M168.5 194.1h-1.2M168.5 199.1h-1.2M168.5 199.1v-5M144.8 206.9v22.5M172.2 205.4v-24.8M177.2 206.9v22.5M177.2 229.4h-32.4"/>
</g>
<path d="M152.4 99.9l1.1 .8h-1.3zM146.9 209.7l.9 .1-.6 1.2zM170.8 223.4l1.1 .8h-1.3z" fill="#000"/>
<path d="M287 113h9v3h-9z" fill-rule="evenodd" fill="#fff"/>
<text font-size="4.2" x="13" y="17">公制直向多档一体爬架_25-S3</text>
<text font-size="3.7" x="13" y="267">25-S3 / 公制直向多档一体爬架_25-S3</text>
<text font-size="3.6" x="263" y="34">加工基准与说明</text>
<g font-size="3">
<text x="39.9" y="44.7">右视图 Y / Z</text>
<text x="152.9" y="44.7">主视图 X / Z</text>
<text x="128.1" y="100">30×M6×1-6H</text>
<text x="152.8" y="174.6">俯视图 X / Y</text>
<text x="131.2" y="201.1">3× 6.4</text>
<text x="144.1" y="201.1">6</text>
<text x="135.4" y="204.8">11.25</text>
<text x="145.8" y="204.8">6</text>
<text x="156.6" y="223.8">2× 6.4</text>
</g>
<g font-size="2.8">
<text x="263" y="41">原点为全底板最前X=10、左外缘Y=-32.5、底面Z=0；图纸局部X沿世界+Y，局部Y沿世界−X，局部Z向上。光路</text>
<text x="263" y="45.1">名义X=Y=0。</text>
<text x="165" y="267">材料：316L不锈钢</text>
<text x="290" y="267">比例 1:2</text>
<text x="353" y="267">页次 1 / 4</text>
<text x="13" y="274">修订 R3</text>
<text x="25.3" y="274">单位 mm</text>
<text x="38.6" y="274">第一角投影</text>
<text x="165" y="274">表面处理：去磁、钝化</text>
<text x="290" y="274">A3 420 × 297</text>
<text x="353" y="274">加工工程图</text>
</g>
<g font-size="2.7">
<text x="375.5" y="17">三视图 / 外形尺寸 / 孔编号</text>
<text x="263" y="54.2">未设通用尺寸公差或通用粗糙度；专用孔径、孔深、螺纹等级依孔表。坐标小数位不代表制造公差。</text>
<text x="13" y="282">图号：25-S3-R3</text>
</g>
<g font-size="2.6">
<text x="263" y="62.2">1. 第一角法：右视置左，俯视置下。</text>
<text x="263" y="68.1">2. 孔编号对应后页坐标与完整孔加工标注。</text>
<text x="263" y="74">3. 坐标小数位只表示名义计算值，不代表尺寸公差。</text>
<text x="263" y="79.9">4. 本图仅定制加工件；商用器件、万能柱与标准螺钉不出加工图。</text>
<text x="263" y="85.8">5. 螺钉沉孔：Onshape ISO公制间隙孔Close配合默认尺寸，按孔表完整加工。</text>
<text x="263" y="91.7">6. 一整块连续材料加工，底壁不拼装、不焊接。</text>
<text x="263" y="97.6">7. 材料316L，加工后去磁、钝化。</text>
<text x="187.3" y="107">225</text>
<text x="263" y="103.5">8. M6孔用Ø5攻丝底孔表达，牙型未在STEP中细建；制造M6×1-6H。</text>
<text x="263" y="109.4">9. 底部M6为Onshape公制Close默认Ø6.4/Ø11.25深6。</text>
<text x="263" y="115.3">10. 标字真实高2.2、刻深0.2；数字为光高，并非安装孔Z坐标。</text>
<text x="287" y="115.3">不铣刻</text>
<text x="263" y="121.2">11. 主板先夹紧L，再装裸横柱，再装新10-C与镜架；拆卸反序。</text>
<text x="263" y="127.1">12. 22阶梯销定位螺纹孔网格为辅助定位，实物孔根径、装配微调及夹紧刚度需检查。</text>
<text x="263" y="133">13. 光学调整连续行程、手握空间、刚度与实际重复定位未实测。</text>
<text x="263" y="138.9">14. 两镜均使用新10-C；原custom10不属于此正式S3配置。真实后肩+6mm反射面含实际柱轴，无墙孔偏心补偿。</text>
<text x="263" y="144.8">15. H100→75、H100→87.5、H112.5→87.5禁止：实体碰撞。其余33组合支持；H112.5→75由通用同轴孔重新支持。</text>
<text x="263" y="150.7">16. 厂家闭合夹唇与理想6mm镜片的原源交叠仍需松夹就位；不作为已装实物保证。</text>
<text x="263" y="156.6">17. 仅使用相应型号已核验的H/O档位；详细档位矩阵随资料包。</text>
<text x="263" y="162.5">18. 先裸底座锁主板，再裸支架，最后安装镜组。</text>
<text x="159.6" y="169.9">65</text>
<text x="187.3" y="205">97.5</text>
</g>
<text font-size="2.6" fill="#1f3345" x="362.8" y="119.7">激光打标，不铣刻；原凹深仅示意。</text>
<g font-size="2.5">
<text x="19.6" y="161.3">O</text>
<text x="140.8" y="161.3">O</text>
<text x="140.8" y="227.4">O</text>
<text x="165" y="282">孔表坐标：局部 XYZ；详见基准说明</text>
<text x="290" y="282">打印：实际大小 100%</text>
<text x="353" y="282">未注条件见技术说明</text>
</g>
<g font-size="2.3">
<text x="156.7" y="55">H03</text>
<text x="169.3" y="55">H03</text>
<text x="156.7" y="61.3">H03</text>
<text x="169.3" y="61.3">H03</text>
<text x="156.7" y="67.5">H03</text>
<text x="169.3" y="67.5">H03</text>
<text x="156.7" y="73.8">H03</text>
<text x="169.3" y="73.8">H03</text>
<text x="156.7" y="80">H03</text>
<text x="169.3" y="80">H03</text>
<text x="156.7" y="86.2">H03</text>
<text x="169.3" y="86.2">H03</text>
<text x="156.7" y="92.5">H03</text>
<text x="169.3" y="92.5">H03</text>
<text x="156.7" y="98.8">H03</text>
<text x="169.3" y="98.8">H03</text>
<text x="156.7" y="105">H03</text>
<text x="169.3" y="105">H03</text>
<text x="156.7" y="111.3">H03</text>
<text x="169.3" y="111.3">H03</text>
<text x="156.7" y="117.5">H03</text>
<text x="169.3" y="117.5">H03</text>
<text x="156.7" y="123.7">H03</text>
<text x="169.3" y="123.7">H03</text>
<text x="156.7" y="130">H03</text>
<text x="169.3" y="130">H03</text>
<text x="156.7" y="136.2">H03</text>
<text x="169.3" y="136.2">H03</text>
<text x="156.7" y="142.5">H03</text>
<text x="169.3" y="142.5">H03</text>
<text x="23.6" y="155.3">Z</text>
<text x="144.8" y="155.3">Z</text>
<text x="31.6" y="163.2">Y</text>
<text x="152.7" y="163.2">X</text>
<text x="163" y="184.9">H01</text>
<text x="150.5" y="209.9">H01</text>
<text x="175.5" y="209.9">H01</text>
<text x="144.8" y="221.4">Y</text>
<text x="150.5" y="222.4">H02</text>
<text x="175.5" y="222.4">H02</text>
<text x="152.7" y="229.4">X</text>
</g>
<g font-size="2.1">
<text x="263" y="240">冻结源 SHA256：</text>
<text x="263" y="244">6efaee3d4b687653629eb10f50d07dde</text>
<text x="263" y="248">fe0910eba3e5e382418097a6d9a902d0</text>
</g>
</svg>
